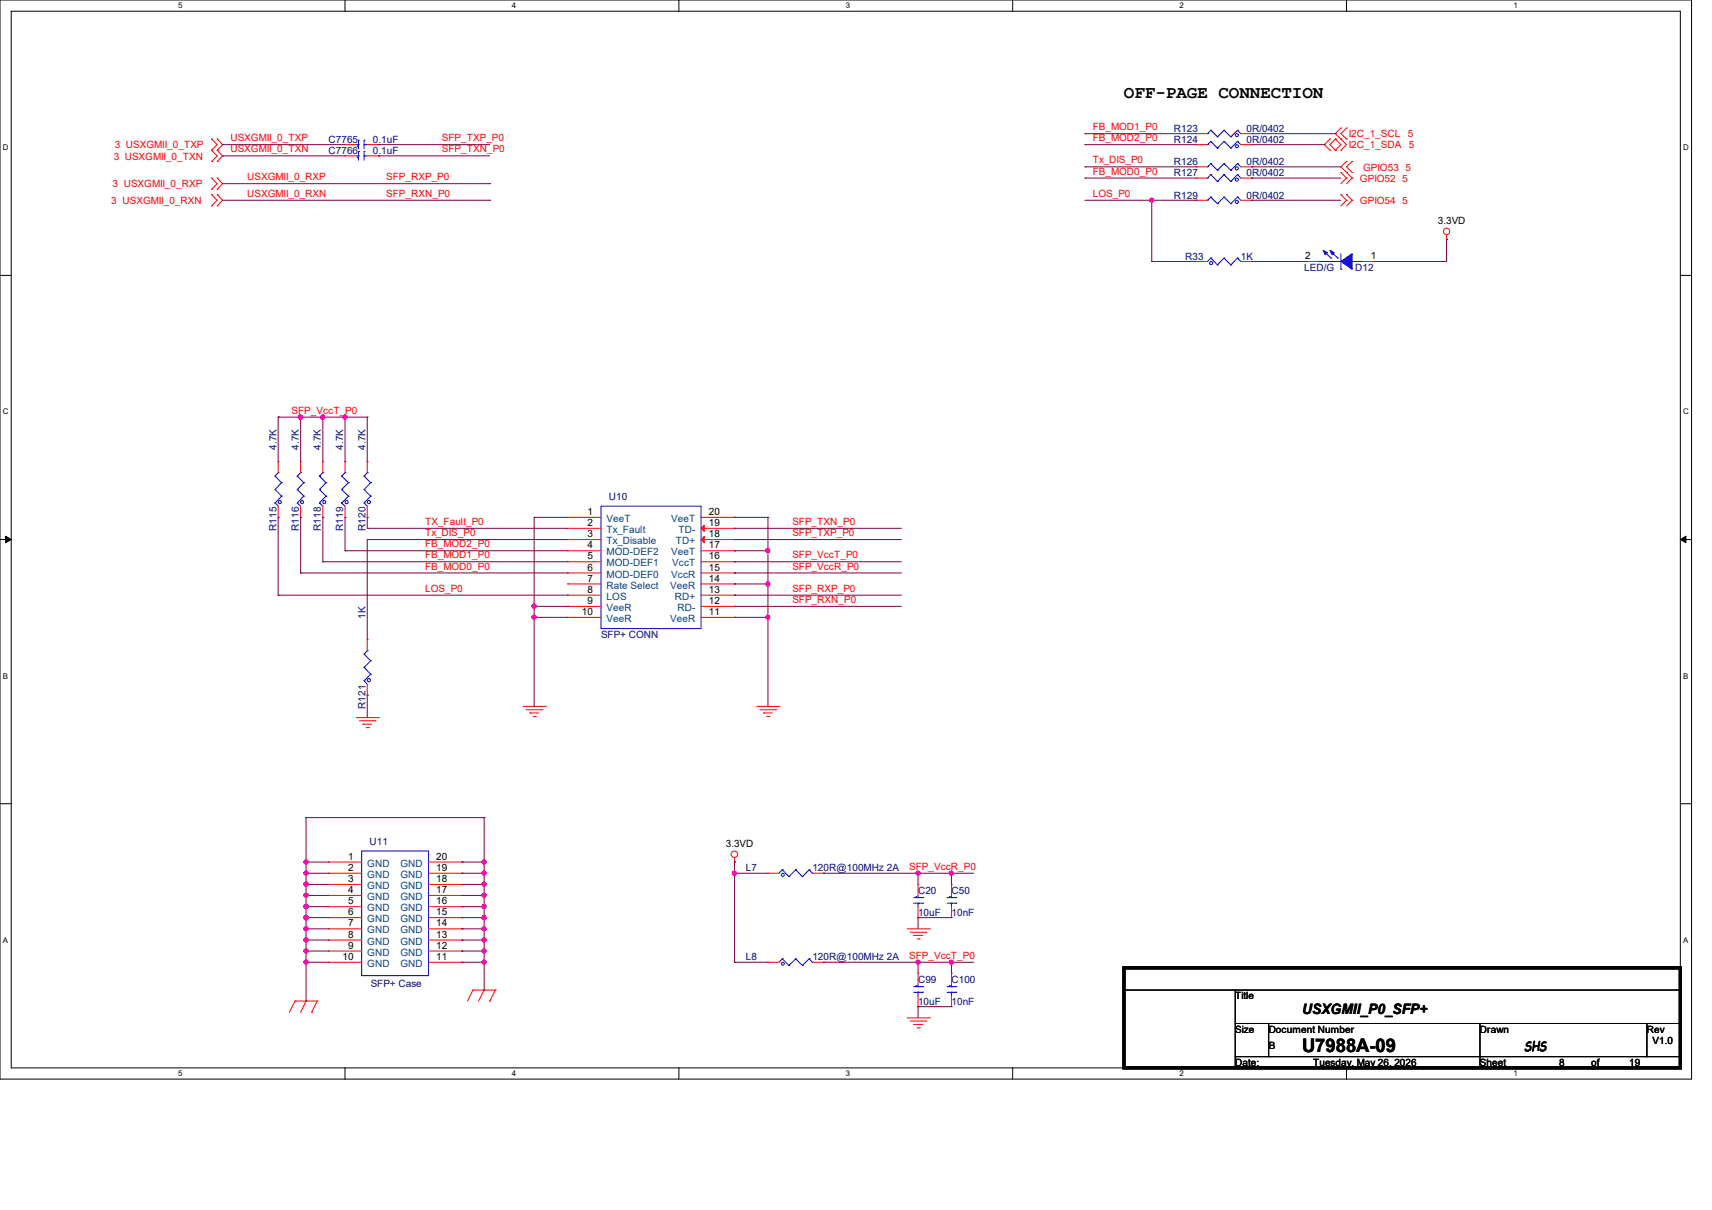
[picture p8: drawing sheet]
<svg xmlns="http://www.w3.org/2000/svg" width="297mm" height="210mm" viewBox="0 0 297 210" stroke-linecap="round" stroke-linejoin="round" font-family="sans-serif">
<g fill="none" stroke="#000" stroke-width=".17">
<path d="M0 0h293.5v187.3h-293.5zM1.9 1.9h289.6v183.4h-289.6zM59.9 0v1.9M117.8 0v1.9M175.7 0v1.9M233.6 0v1.9M0 47.8h1.9M291.5 47.8h2M0 93.6h1.9M1 93l.9 .6-.9 .6zM291.5 93.6l1-.6v1.2zM291.5 93.6h2"/>
<path d="M0 139.5h1.9M291.5 139.5h2M195 171.8h96.5M214.3 171.8v13.5M214.3 177.6h77.2M220.1 177.6v5.8M256.8 177.6v7.7M285.7 177.6v5.8M291.5 171.8h.1M291.5 177.6h.1M59.9 185.3v2M117.8 185.3v2"/>
<path d="M175.7 185.3v2M214.3 185.3h.1M214.3 183.4h77.2M220.1 183.4h.1M233.6 185.3v2M256.8 185.3h.1M285.7 183.4h.1M291.5 183.4h.1"/>
</g>
<path d="M1 93l.9 .6-.9 .6zM291.5 93.6l1-.6v1.2z" fill="#000"/>
<g fill="none" stroke="#f00" stroke-width=".17">
<path d="M36.7 26.1h.1M36.7 24.1h.1M36.7 28h.1M36.7 32.9h.1M36.7 30.9h.1M36.7 35.7h.1M36.7 33.8h.1M36.7 24.1l1 1-1 1M36.7 26.1l1 1-1 .9M36.7 30.9l1 1-1 1M36.7 33.8l1 1-1 .9M37.7 24.1h.1"/>
<path d="M37.7 26.1h.1M37.7 28h.1M37.7 30.9h.1M37.7 32.9h.1M37.7 33.8h.1M37.7 35.7h.1M37.7 24.1l.9 1-.9 1M37.7 26.1l.9 1-.9 .9M37.7 30.9l.9 1-.9 1M37.7 33.8l.9 1-.9 .9M207.5 34.8h.1M207.5 34.8h2"/>
<path d="M215.3 34.8h1.9M217.2 34.8h.1M230.7 24.1h.1M230.7 26.1h.1M230.7 24.1l-1 1 1 1M231.6 26.1h.1M231.6 24.1h.1M231.6 24.1l-.9 1 .9 1M231.6 24.1l1 1-1 1M232.6 29.9h.1M232.6 33.8h.1M232.6 26.1h.1"/>
<path d="M232.6 24.1h.1M232.6 22.2h.1M232.6 29.9l1 1M232.6 33.8l1 1M232.6 22.2l-1 1 1 .9M232.6 24.1l1 1-1 1M233.6 29.9h.1M233.6 28h.1M233.6 30.9h.1M233.6 34.8h.1M233.6 33.8h.1M233.6 24.1h.1"/>
<path d="M233.6 22.2h.1M233.6 28l-1 1 2 1.9M233.6 30.9l-1 1M233.6 34.8l-1 .9M233.6 33.8l1 1M233.6 22.2l-1 1 1 .9M234.6 28h.1M234.6 29.9h.1M234.6 30.9h.1M234.6 34.8h.1M234.6 28l-1 1 1 .9M234.6 30.9l-1 1"/>
<path d="M234.6 34.8l-1 .9M207.5 45.4h.1M207.5 45.4h2M215.3 45.4h1.9M217.2 45.4h.1M251 41.5h.1M251 40.8v.7M98.5 89.8h.1M98.5 91.7h.1M98.5 93.6h.1M98.5 95.6h.1M98.5 97.5h.1"/>
<path d="M98.5 99.4h.1M98.5 89.8h5.8M98.5 91.7h5.8M98.5 93.6h5.8M98.5 95.6h5.8M98.5 97.5h5.8M98.5 99.4h5.8M121.6 95.6h5.8M121.6 97.5h5.8M121.6 99.4h5.8M127.4 99.4h.1M127.4 97.5h.1"/>
<path d="M127.4 95.6h.1M63.7 111h.1M63.7 111v1.9M63.7 118.7v1.9M98.5 101.3h.1M98.5 103.3h.1M98.5 105.2h.1M98.5 107.1h.1M98.5 101.3h5.8M98.5 103.3h5.8M98.5 105.2h5.8M98.5 107.1h5.8"/>
<path d="M121.6 101.3h5.8M121.6 103.3h5.8M121.6 105.2h5.8M121.6 107.1h5.8M127.4 107.1h.1M127.4 105.2h.1M127.4 103.3h.1M127.4 101.3h.1M61.8 124.5h3.9M62.4 125.1h2.7M62.9 125.7h.1M62.9 125.7h1.6"/>
<path d="M63.5 126.3h.4M63.7 120.6h.1M63.9 126.3h.1M65.1 125.1h.1M65.7 124.5h.1M90.8 122.6h3.8M91.3 123.2h2.7M91.9 123.7h.1M91.9 123.7h1.5M92.5 124.3h.4M92.9 124.3h.1M94 123.2h.1"/>
<path d="M94.6 122.6h.1M131.3 122.6h3.8M131.9 123.2h2.7M132.5 123.7h.1M132.5 123.7h1.5M133 124.3h.4M133.4 124.3h.1M134.6 123.2h.1M135.1 122.6h.1M127.4 149.6h.1M127.4 148.8v.8M159.3 153.5h.1"/>
<path d="M159.3 159.3h.1M159.3 153.5v1.9M159.3 157.4v1.9M51.2 173.7h.1M51.2 173.7l-1 2M51.2 173.7h3.8M53.1 173.7h.1M53.1 173.7l-.9 2M54.1 175.7h.1M55 173.7h.1M55 173.7l-.9 2M82 171.8h.1"/>
<path d="M82 171.8l-.9 1.9M82 171.8h3.9M84 171.8h.1M84 171.8l-1 1.9M85 173.7h.1M85.9 171.8h.1M85.9 171.8l-.9 1.9M157.4 161.2h3.8M157.4 176.7h3.8M157.9 161.8h2.7M157.9 177.2h2.7M158.5 162.3h.1"/>
<path d="M158.5 177.8h.1M158.5 162.3h1.6M158.5 177.8h1.6M159.1 162.9h.4M159.1 178.4h.4M159.3 168.9h.1M159.3 174.7h.1M159.3 168.9v2M159.3 172.8v1.9M159.5 162.9h.1M159.5 178.4h.1M160.6 161.8h.1"/>
<path d="M160.6 177.2h.1M161.2 161.2h.1M161.2 176.7h.1M165.1 168.9h.1M165.1 174.7h.1M165.1 168.9v2M165.1 172.8v1.9"/>
<circle cx="250.9" cy="40.2" r=".56"/>
<circle cx="127.4" cy="148.3" r=".56"/>
</g>
<path d="M195 168h96.5v17.3h-96.5z" fill="none" stroke="#000" stroke-width=".55"/>
<g fill="none" stroke="#00f" stroke-width=".17">
<path d="M209.5 34.8h.1M210.1 34.2h.1M210.1 34.2l1.1 1.1M210.1 34.2l-.6 .6M211.2 35.3h.1M212.3 34.2h.1M212.3 34.2l1.2 1.1M212.3 34.2l-1.1 1.1M213.5 35.3h.1M214.7 34.2h.1M214.7 34.2l.6 .6M214.7 34.2l-1.2 1.1"/>
<path d="M210.1 44.8h.1M210.1 44.8l-.6 .6M210.1 44.8l1.1 1.2M211.2 46h.1M212.3 44.8h.1M212.3 44.8l-1.1 1.2M212.3 44.8l1.2 1.2M213.5 46h.1M214.7 44.8h.1M214.7 44.8l-1.2 1.2M214.7 44.8l.6 .6M215.3 45.4h.1"/>
<path d="M104.3 87.8h17.3v21.3h-17.3zM63.2 118.2h.1M63.2 115.8h.1M63.2 113.5h.1M63.2 118.2l.5 .5M63.2 115.8l1.1 1.2M63.2 113.5l1.1 1.2M63.7 112.9h.1M63.7 112.9l-.5 .6M64.3 117h.1M64.3 114.7h.1M64.3 117l-1.1 1.2"/>
<path d="M64.3 114.7l-1.1 1.1M158.5 156.8h1.6M158.5 155.8h1.6M158.9 155.6l.1 .1zM159.3 155.8h.1M159.3 156.8h.1M159.3 155.4v.4M159.3 156.8v.6M160.1 156.8h.1M160.1 155.8h.1M158.5 172.2h1.6M158.5 171.2h1.6"/>
<path d="M158.9 171.1h.1zM159.3 171.2h.1M159.3 172.2h.1M159.3 170.9v.3M159.3 172.2v.6M160.1 172.2h.1M160.1 171.2h.1M164.3 172.2h1.5M164.3 171.2h1.5M164.7 171.1h.1zM165.1 171.2h.1M165.1 172.2h.1"/>
<path d="M165.1 170.9v.3M165.1 172.2v.6M165.8 172.2h.1M165.8 171.2h.1"/>
<circle cx="214.6" cy="35" r=".28"/>
<circle cx="210.1" cy="45.7" r=".28"/>
<circle cx="64" cy="118" r=".28"/>
</g>
<path d="M121.6 93.6l.6-.5v1.1z" fill="#f00"/>
<path d="M121.6 93.6l.6-.5v1.1zM121.6 93.6h5.8M127.4 93.6h.1" fill="none" stroke="#f00" stroke-width=".17"/>
<path d="M121.6 91.7l.6-.6v1.1z" fill="#f00"/>
<path d="M121.6 91.7l.6-.6v1.1zM121.6 91.7h5.8M121.6 89.8h5.8M127.4 91.7h.1M127.4 89.8h.1" fill="none" stroke="#f00" stroke-width=".17"/>
<path d="M228.8 45.4h.1M228.8 45.4h3.8M232.6 46.7h.1M232.6 44v2.7M234.6 45.4h.1M234.6 45.4h1.9" fill="none" stroke="#00f" stroke-width=".17"/>
<path d="M232.6 45.4l2-1.4v2.7z" fill-rule="evenodd" fill="#00f"/>
<path d="M232.6 45.4l2-1.4v2.7z" fill="none" stroke="#00f" stroke-width=".17"/>
<path d="M229.5 43.4l.8 .5-.4 .3z" fill-rule="evenodd" fill="#00f"/>
<path d="M229.5 43.4l.8 .5-.4 .3z" fill="none" stroke="#00f" stroke-width=".17"/>
<path d="M230.7 43.4l.8 .5-.4 .3z" fill-rule="evenodd" fill="#00f"/>
<g fill="none" stroke="#00f" stroke-width=".17">
<path d="M61.8 25.1h.4M61.8 27.1h.4M62 25.3l.1 .1zM62.2 25.1h.1M62.2 24.3h.1M62.2 27.1h.1M62.2 26.3h.1M62.2 24.3v1.6M62.2 26.3v1.5M63.2 24.3h.1M63.2 25.1h.1M63.2 26.3h.1"/>
<path d="M63.2 27.1h.1M63.2 25.1h.5M63.2 24.3v1.6M63.2 26.3v1.5M63.2 27.1h.5M209.5 23.2h.1M209.5 25.1h.1M209.5 29h.1M209.5 30.9h.1M210.1 22.6h.1M210.1 24.6h.1M210.1 28.4h.1"/>
<path d="M210.1 30.3h.1M210.1 22.6l1.1 1.1M210.1 22.6l-.6 .6M210.1 24.6l1.1 1.1M210.1 24.6l-.6 .5M210.1 28.4l1.1 1.1M210.1 28.4l-.6 .6M210.1 30.3l1.1 1.2M210.1 30.3l-.6 .6M211.2 23.7h.1M211.2 25.7h.1M211.2 29.5h.1"/>
<path d="M211.2 31.5h.1M212.3 22.6h.1M212.3 24.6h.1M212.3 28.4h.1M212.3 30.3h.1M212.3 22.6l1.2 1.1M212.3 22.6l-1.1 1.1M212.3 24.6l1.2 1.1M212.3 24.6l-1.1 1.1M212.3 28.4l1.2 1.1M212.3 28.4l-1.1 1.1M212.3 30.3l1.2 1.2"/>
<path d="M212.3 30.3l-1.1 1.2M213.5 23.7h.1M213.5 25.7h.1M213.5 29.5h.1M213.5 31.5h.1M214.7 22.6h.1M214.7 24.6h.1M214.7 28.4h.1M214.7 30.3h.1M214.7 22.6l.6 .6M214.7 22.6l-1.2 1.1M214.7 24.6l.6 .5"/>
<path d="M214.7 24.6l-1.2 1.1M214.7 28.4l.6 .6M214.7 28.4l-1.2 1.1M214.7 30.3l.6 .6M214.7 30.3l-1.2 1.2M229.7 43.6l1.2 1.2M230.7 43.4l.8 .5-.4 .3zM230.9 44.8h.1M230.9 43.6l1.2 1.2M232.1 44.8h.1M47.7 87.3h.1M47.7 85h.1"/>
<path d="M47.7 82.6h.1M47.7 87.3l.6 .5M47.7 85l1.2 1.1M47.7 82.6l1.2 1.2M48.3 82h.1M48.3 82l-.6 .6M48.9 86.1h.1M48.9 83.8h.1M48.9 86.1l-1.2 1.2M48.9 83.8l-1.2 1.2M51.6 87.3h.1M51.6 85h.1"/>
<path d="M51.6 82.6h.1M51.6 87.3l.6 .5M51.6 85l1.1 1.1M51.6 82.6l1.1 1.2M52.2 82h.1M52.2 82l-.6 .6M52.7 86.1h.1M52.7 83.8h.1M52.7 86.1l-1.1 1.2M52.7 83.8l-1.1 1.2M55.4 87.3h.1M55.4 85h.1"/>
<path d="M55.4 82.6h.1M55.4 87.3l.6 .5M55.4 85l1.2 1.1M55.4 82.6l1.2 1.2M56 82h.1M56 82l-.6 .6M56.6 86.1h.1M56.6 83.8h.1M56.6 86.1l-1.2 1.2M56.6 83.8l-1.2 1.2M59.3 87.3h.1M59.3 85h.1"/>
<path d="M59.3 82.6h.1M59.3 87.3l.6 .5M59.3 85l1.2 1.1M59.3 82.6l1.2 1.2M59.9 82h.1M59.9 82l-.6 .6M60.5 86.1h.1M60.5 83.8h.1M60.5 86.1l-1.2 1.2M60.5 83.8l-1.2 1.2M63.2 87.3h.1M63.2 85h.1"/>
<path d="M63.2 82.6h.1M63.2 87.3l.5 .5M63.2 85l1.1 1.1M63.2 82.6l1.1 1.2M63.7 82h.1M63.7 82l-.5 .6M64.3 86.1h.1M64.3 83.8h.1M64.3 86.1l-1.1 1.2M64.3 83.8l-1.1 1.2M62.7 147.7h11.6v21.6h-11.6zM135.7 151h.1"/>
<path d="M135.7 151l-.6 .6M135.7 151l1.2 1.1M136.9 152.1h.1M138 151h.1M138 151l-1.1 1.1M138 151l1.2 1.1M139.2 152.1h.1M140.4 151h.1M140.4 151l-1.2 1.1M140.4 151l.5 .6M140.9 151.6h.1M164.3 156.8h1.5"/>
<path d="M164.3 155.8h1.5M164.7 155.6l.1 .1zM165.1 155.8h.1M165.1 156.8h.1M165.1 155.4v.4M165.1 156.8v.6M165.8 156.8h.1M165.8 155.8h.1M135.7 166.4h.1M135.7 166.4l-.6 .6M135.7 166.4l1.2 1.2M136.9 167.6h.1"/>
<path d="M138 166.4h.1M138 166.4l-1.1 1.2M138 166.4l1.2 1.2M139.2 167.6h.1M140.4 166.4h.1M140.4 166.4l-1.2 1.2M140.4 166.4l.5 .6M140.9 167h.1"/>
<circle cx="62.1" cy="27.3" r=".08"/>
<circle cx="214.6" cy="31.2" r=".28"/>
<circle cx="214.6" cy="29.2" r=".28"/>
<circle cx="214.6" cy="25.4" r=".28"/>
<circle cx="214.6" cy="23.5" r=".27"/>
<circle cx="48.5" cy="87.1" r=".28"/>
<circle cx="52.4" cy="87.1" r=".27"/>
<circle cx="56.2" cy="87.1" r=".27"/>
<circle cx="60.1" cy="87.1" r=".28"/>
<circle cx="64" cy="87.1" r=".28"/>
<circle cx="135.8" cy="151.8" r=".27"/>
<circle cx="135.8" cy="167.3" r=".25"/>
</g>
<g fill="none" stroke="#f00" stroke-width=".17">
<path d="M59.9 25.1h.1M59.9 27.1h.1M59.9 25.1h1.9M59.9 27.1h1.9M63.7 25.1h2M63.7 27.1h2M65.7 25.1h.1M65.7 27.1h.1M207.5 23.2h.1M207.5 25.1h.1M207.5 29h.1M207.5 30.9h.1"/>
<path d="M207.5 25.1h2M207.5 23.2h2M207.5 29h2M207.5 30.9h2M215.3 25.1h1.9M215.3 23.2h1.9M215.3 29h1.9M215.3 30.9h1.9M217.2 23.2h.1M217.2 25.1h.1M217.2 29h.1M217.2 30.9h.1"/>
<path d="M226.8 45.4h.1M226.8 45.4h2M236.5 45.4h1.9M238.4 45.4h.1M48.3 89.8h.1M48.3 80.1h.1M48.3 80.1v1.9M48.3 87.8v2M52.2 89.8h.1M52.2 80.1h.1M52.2 80.1v1.9M52.2 87.8v2"/>
<path d="M56 89.8h.1M56 80.1h.1M56 80.1v1.9M56 87.8v2M59.9 89.8h.1M59.9 80.1h.1M59.9 80.1v1.9M59.9 87.8v2M63.7 89.8h.1M63.7 80.1h.1M63.7 80.1v1.9M63.7 87.8v2"/>
<path d="M57 149.6h.1M57 151.6h.1M57 153.5h.1M57 155.4h.1M57 157.4h.1M57 159.3h.1M57 149.6h5.7M57 151.6h5.7M57 153.5h5.7M57 155.4h5.7M57 157.4h5.7M57 159.3h5.7"/>
<path d="M74.3 149.6h5.8M74.3 151.6h5.8M74.3 153.5h5.8M74.3 155.4h5.8M74.3 157.4h5.8M74.3 159.3h5.8M80.1 159.3h.1M80.1 157.4h.1M80.1 155.4h.1M80.1 153.5h.1M80.1 151.6h.1M80.1 149.6h.1"/>
<path d="M133.2 151.6h.1M133.2 151.6h1.9M140.9 151.6h2M142.9 151.6h.1M165.1 153.5h.1M165.1 159.3h.1M165.1 153.5v1.9M165.1 157.4v1.9M57 161.2h.1M57 163.2h.1M57 165.1h.1M57 167h.1"/>
<path d="M57 161.2h5.7M57 163.2h5.7M57 165.1h5.7M57 167h5.7M74.3 161.2h5.8M74.3 163.2h5.8M74.3 165.1h5.8M74.3 167h5.8M80.1 167h.1M80.1 165.1h.1M80.1 163.2h.1M80.1 161.2h.1"/>
<path d="M133.2 167h.1M133.2 167h1.9M140.9 167h2M142.9 167h.1"/>
</g>
<g fill="none" stroke="#800040" stroke-width=".17">
<path d="M38.6 25.1h.1M38.6 27.1h.1M38.6 25.1h21.3M38.6 27.1h21.3M38.6 31.9h46.4M38.6 34.8h46.4M65.7 25.1h.1M65.7 27.1h.1M65.7 25.1h19.3M65.7 27.1h19.3M85 31.9h.1M85 34.8h.1"/>
<path d="M48.3 72.4h.1M48.3 72.4v7.7M48.3 72.4h3.9M52.2 72.4h.1M52.2 72.4v7.7"/>
</g>
<circle cx="52.1" cy="72.4" r=".38" fill="#f0f"/>
<circle cx="52.1" cy="72.4" r=".38" fill="none" stroke="#f0f" stroke-width=".17"/>
<path d="M52.2 72.4h.1M52.2 72.4h7.7M56 72.4h.1" fill="none" stroke="#800040" stroke-width=".17"/>
<circle cx="56" cy="72.4" r=".37" fill="#f0f"/>
<circle cx="56" cy="72.4" r=".37" fill="none" stroke="#f0f" stroke-width=".17"/>
<path d="M56 72.4h.1M56 72.4v7.7M59.9 72.4h.1M59.9 72.4v7.7M59.9 72.4h3.8" fill="none" stroke="#800040" stroke-width=".17"/>
<circle cx="59.8" cy="72.4" r=".37" fill="#f0f"/>
<circle cx="59.8" cy="72.4" r=".37" fill="none" stroke="#f0f" stroke-width=".17"/>
<g fill="none" stroke="#800040" stroke-width=".17">
<path d="M63.7 72.4h.1M63.7 72.4v7.7M48.3 89.8h.1M48.3 89.8v13.5M52.2 89.8h.1M52.2 89.8v9.6M56 89.8h.1M56 89.8v7.7M59.9 89.8h.1M59.9 89.8v5.8M63.7 89.8h.1M63.7 89.8v1.9"/>
<path d="M92.7 89.8v15.4M92.7 105.2h.1"/>
</g>
<circle cx="92.6" cy="105.2" r=".37" fill="#f0f"/>
<circle cx="92.6" cy="105.2" r=".37" fill="none" stroke="#f0f" stroke-width=".17"/>
<path d="M92.7 89.8h.1M92.7 89.8h5.8M127.4 89.8h.1M127.4 89.8h5.8M133.2 89.8h.1M133.2 89.8v5.8" fill="none" stroke="#800040" stroke-width=".17"/>
<circle cx="133.2" cy="95.5" r=".37" fill="#f0f"/>
<circle cx="133.2" cy="95.5" r=".37" fill="none" stroke="#f0f" stroke-width=".17"/>
<g fill="none" stroke="#800040" stroke-width=".17">
<path d="M52.2 99.4h.1M52.2 99.4h46.3M56 97.5h.1M56 97.5h42.5M59.9 95.6h.1M59.9 95.6h38.6M63.7 91.7h.1M63.7 93.6h.1M63.7 91.7h34.8M63.7 93.6h34.8M63.7 93.6v17.4M127.4 91.7h.1"/>
<path d="M127.4 93.6h.1M127.4 95.6h.1M127.4 97.5h.1M127.4 99.4h.1M127.4 91.7h29M127.4 93.6h29M127.4 95.6h5.8M127.4 97.5h29M127.4 99.4h29M133.2 95.6h.1M133.2 95.6v11.5M127.4 101.3h.1"/>
<path d="M127.4 101.3h5.8M133.2 101.3h.1"/>
</g>
<circle cx="133.2" cy="101.3" r=".37" fill="#f0f"/>
<circle cx="133.2" cy="101.3" r=".37" fill="none" stroke="#f0f" stroke-width=".17"/>
<path d="M48.3 103.3h.1M48.3 103.3h50.2M92.7 107.1v15.5M127.4 103.3h.1M127.4 105.2h.1M127.4 103.3h29M127.4 105.2h29M92.7 122.6h.1" fill="none" stroke="#800040" stroke-width=".17"/>
<circle cx="92.6" cy="107.1" r=".36" fill="#f0f"/>
<circle cx="92.6" cy="107.1" r=".36" fill="none" stroke="#f0f" stroke-width=".17"/>
<path d="M92.7 107.1h.1M92.7 107.1h5.8M127.4 107.1h.1M127.4 107.1h5.8M133.2 107.1h.1M133.2 107.1v15.5" fill="none" stroke="#800040" stroke-width=".17"/>
<circle cx="133.2" cy="107.1" r=".36" fill="#f0f"/>
<circle cx="133.2" cy="107.1" r=".36" fill="none" stroke="#f0f" stroke-width=".17"/>
<path d="M63.7 120.6h.1M63.7 120.6v3.9M53.1 141.9h.1M53.1 141.9h30.9M53.1 141.9v7.7" fill="none" stroke="#800040" stroke-width=".17"/>
<circle cx="53.1" cy="149.6" r=".38" fill="#f0f"/>
<circle cx="53.1" cy="149.6" r=".38" fill="none" stroke="#f0f" stroke-width=".17"/>
<path d="M84 141.9h.1M84 141.9v7.7" fill="none" stroke="#800040" stroke-width=".17"/>
<circle cx="84" cy="149.6" r=".37" fill="#f0f"/>
<circle cx="84" cy="149.6" r=".37" fill="none" stroke="#f0f" stroke-width=".17"/>
<path d="M53.1 149.6h.1M53.1 151.6h.1M53.1 149.6v2M53.1 149.6h3.9M53.1 151.6h3.9M80.1 149.6h.1M80.1 149.6h3.9M84 149.6h.1M84 149.6v2M127.4 149.6h.1M127.4 149.6v2" fill="none" stroke="#800040" stroke-width=".17"/>
<circle cx="53.1" cy="151.5" r=".37" fill="#f0f"/>
<circle cx="53.1" cy="151.5" r=".37" fill="none" stroke="#f0f" stroke-width=".17"/>
<path d="M53.1 151.6h.1M53.1 151.6v1.9M80.1 151.6h.1M80.1 151.6h3.9M84 151.6h.1M84 151.6v1.9" fill="none" stroke="#800040" stroke-width=".17"/>
<circle cx="84" cy="153.5" r=".37" fill="#f0f"/>
<circle cx="84" cy="153.5" r=".37" fill="none" stroke="#f0f" stroke-width=".17"/>
<circle cx="84" cy="151.5" r=".36" fill="#f0f"/>
<circle cx="84" cy="151.5" r=".36" fill="none" stroke="#f0f" stroke-width=".17"/>
<path d="M127.4 151.6h.1M127.4 151.6h5.8M127.4 151.6v15.4" fill="none" stroke="#800040" stroke-width=".17"/>
<circle cx="127.4" cy="151.5" r=".36" fill="#f0f"/>
<circle cx="127.4" cy="151.5" r=".36" fill="none" stroke="#f0f" stroke-width=".17"/>
<path d="M142.9 151.6h.1M142.9 151.6h16.4" fill="none" stroke="#800040" stroke-width=".17"/>
<circle cx="159.3" cy="151.5" r=".37" fill="#f0f"/>
<circle cx="159.3" cy="151.5" r=".37" fill="none" stroke="#f0f" stroke-width=".17"/>
<path d="M159.3 151.6h.1M159.3 151.6v1.9M159.3 151.6h9.6M165.1 151.6h.1M165.1 151.6v1.9" fill="none" stroke="#800040" stroke-width=".17"/>
<circle cx="165" cy="151.5" r=".36" fill="#f0f"/>
<circle cx="165" cy="151.5" r=".36" fill="none" stroke="#f0f" stroke-width=".17"/>
<path d="M53.1 153.5h.1M53.1 153.5h3.9" fill="none" stroke="#800040" stroke-width=".17"/>
<circle cx="53.1" cy="153.5" r=".38" fill="#f0f"/>
<circle cx="53.1" cy="153.5" r=".38" fill="none" stroke="#f0f" stroke-width=".17"/>
<path d="M53.1 153.5h.1M53.1 155.4h.1M53.1 153.5v3.9M53.1 155.4h3.9M80.1 153.5h.1M80.1 153.5h3.9M84 153.5h.1M84 153.5v1.9" fill="none" stroke="#800040" stroke-width=".17"/>
<circle cx="53.1" cy="155.4" r=".37" fill="#f0f"/>
<circle cx="53.1" cy="155.4" r=".37" fill="none" stroke="#f0f" stroke-width=".17"/>
<path d="M80.1 155.4h.1M80.1 155.4h3.9" fill="none" stroke="#800040" stroke-width=".17"/>
<circle cx="84" cy="155.4" r=".36" fill="#f0f"/>
<circle cx="84" cy="155.4" r=".36" fill="none" stroke="#f0f" stroke-width=".17"/>
<path d="M84 155.4h.1M84 155.4v2" fill="none" stroke="#800040" stroke-width=".17"/>
<circle cx="84" cy="157.3" r=".36" fill="#f0f"/>
<circle cx="84" cy="157.3" r=".36" fill="none" stroke="#f0f" stroke-width=".17"/>
<path d="M53.1 157.4h.1M53.1 157.4v1.9M53.1 157.4h3.9" fill="none" stroke="#800040" stroke-width=".17"/>
<circle cx="53.1" cy="157.3" r=".37" fill="#f0f"/>
<circle cx="53.1" cy="157.3" r=".37" fill="none" stroke="#f0f" stroke-width=".17"/>
<path d="M53.1 159.3h.1M53.1 159.3v1.9M80.1 157.4h.1M80.1 157.4h3.9M84 157.4h.1M84 157.4v1.9" fill="none" stroke="#800040" stroke-width=".17"/>
<circle cx="53.1" cy="161.2" r=".37" fill="#f0f"/>
<circle cx="53.1" cy="161.2" r=".37" fill="none" stroke="#f0f" stroke-width=".17"/>
<circle cx="53.1" cy="159.3" r=".38" fill="#f0f"/>
<circle cx="53.1" cy="159.3" r=".38" fill="none" stroke="#f0f" stroke-width=".17"/>
<path d="M53.1 159.3h.1M53.1 159.3h3.9M80.1 159.3h.1M80.1 159.3h3.9M84 159.3h.1M84 159.3v1.9" fill="none" stroke="#800040" stroke-width=".17"/>
<circle cx="84" cy="161.2" r=".36" fill="#f0f"/>
<circle cx="84" cy="161.2" r=".36" fill="none" stroke="#f0f" stroke-width=".17"/>
<circle cx="84" cy="159.3" r=".37" fill="#f0f"/>
<circle cx="84" cy="159.3" r=".37" fill="none" stroke="#f0f" stroke-width=".17"/>
<path d="M159.3 159.3h.1M159.3 159.3h5.8M159.3 159.3v1.9M53.1 161.2h.1M53.1 163.2h.1M53.1 161.2h3.9M53.1 161.2v3.9M80.1 161.2h.1M80.1 161.2h3.9M84 161.2h.1M84 161.2v2" fill="none" stroke="#800040" stroke-width=".17"/>
<circle cx="53.1" cy="163.1" r=".38" fill="#f0f"/>
<circle cx="53.1" cy="163.1" r=".38" fill="none" stroke="#f0f" stroke-width=".17"/>
<path d="M53.1 163.2h.1M53.1 163.2h3.9M80.1 163.2h.1M80.1 163.2h3.9" fill="none" stroke="#800040" stroke-width=".17"/>
<circle cx="84" cy="163.1" r=".37" fill="#f0f"/>
<circle cx="84" cy="163.1" r=".37" fill="none" stroke="#f0f" stroke-width=".17"/>
<path d="M53.1 165.1h.1M53.1 165.1v1.9M84 163.2h.1M84 163.2v1.9" fill="none" stroke="#800040" stroke-width=".17"/>
<circle cx="53.1" cy="167" r=".37" fill="#f0f"/>
<circle cx="53.1" cy="167" r=".37" fill="none" stroke="#f0f" stroke-width=".17"/>
<circle cx="53.1" cy="165" r=".37" fill="#f0f"/>
<circle cx="53.1" cy="165" r=".37" fill="none" stroke="#f0f" stroke-width=".17"/>
<path d="M53.1 165.1h.1M53.1 165.1h3.9M80.1 165.1h.1M80.1 165.1h3.9M84 165.1h.1M84 165.1v1.9" fill="none" stroke="#800040" stroke-width=".17"/>
<circle cx="84" cy="167" r=".36" fill="#f0f"/>
<circle cx="84" cy="167" r=".36" fill="none" stroke="#f0f" stroke-width=".17"/>
<circle cx="84" cy="165" r=".36" fill="#f0f"/>
<circle cx="84" cy="165" r=".36" fill="none" stroke="#f0f" stroke-width=".17"/>
<path d="M53.1 167h.1M53.1 167v6.7M53.1 167h3.9M80.1 167h.1M80.1 167h3.9M84 167h.1M84 167v4.8M127.4 167h.1M127.4 167h5.8M142.9 167h.1M142.9 167h16.4" fill="none" stroke="#800040" stroke-width=".17"/>
<circle cx="159.3" cy="167" r=".37" fill="#f0f"/>
<circle cx="159.3" cy="167" r=".37" fill="none" stroke="#f0f" stroke-width=".17"/>
<path d="M159.3 167h.1M159.3 167h5.8" fill="none" stroke="#800040" stroke-width=".17"/>
<circle cx="165" cy="167" r=".36" fill="#f0f"/>
<circle cx="165" cy="167" r=".36" fill="none" stroke="#f0f" stroke-width=".17"/>
<g fill="none" stroke="#800040" stroke-width=".17">
<path d="M188.2 23.2h.1M188.2 25.1h.1M188.2 29h.1M188.2 30.9h.1M188.2 23.2h19.3M188.2 25.1h19.3M188.2 29h19.3M188.2 30.9h19.3M188.2 34.8h19.3M199.8 34.8h.1M199.8 34.8v10.6M207.5 34.8h.1"/>
<path d="M217.2 29h.1M217.2 30.9h.1M217.2 34.8h.1M217.2 23.2h14.4M217.2 25.1h12.5M217.2 29h15.4M217.2 30.9h15.4M217.2 34.8h15.4M229.7 25.1h.1M231.6 23.2h.1M199.8 45.4h.1M199.8 45.4h7.7"/>
<path d="M217.2 45.4h.1M217.2 45.4h9.6M238.4 45.4h.1M251 41.5h.1M251 41.5v3.9h-12.6M159.3 167h.1M159.3 174.7h.1M159.3 167v1.9M159.3 174.7v2M159.3 174.7h5.8M165.1 167h.1M165.1 167h3.8"/>
<path d="M165.1 167v1.9"/>
</g>
<circle cx="199.8" cy="34.7" r=".36" fill="#f0f"/>
<circle cx="199.8" cy="34.7" r=".36" fill="none" stroke="#f0f" stroke-width=".17"/>
<path d="M92.7 107.1h.1M98.5 105.2h.1M98.5 105.2h-5.8v1.9" fill="none" stroke="#800040" stroke-width=".17"/>
<circle cx="52.1" cy="72.4" r=".38" fill="#f0f"/>
<circle cx="52.1" cy="72.4" r=".38" fill="none" stroke="#f0f" stroke-width=".17"/>
<circle cx="56" cy="72.4" r=".37" fill="#f0f"/>
<circle cx="56" cy="72.4" r=".37" fill="none" stroke="#f0f" stroke-width=".17"/>
<circle cx="59.8" cy="72.4" r=".37" fill="#f0f"/>
<circle cx="59.8" cy="72.4" r=".37" fill="none" stroke="#f0f" stroke-width=".17"/>
<circle cx="92.6" cy="105.2" r=".37" fill="#f0f"/>
<circle cx="92.6" cy="105.2" r=".37" fill="none" stroke="#f0f" stroke-width=".17"/>
<circle cx="133.2" cy="95.5" r=".37" fill="#f0f"/>
<circle cx="133.2" cy="95.5" r=".37" fill="none" stroke="#f0f" stroke-width=".17"/>
<circle cx="133.2" cy="101.3" r=".37" fill="#f0f"/>
<circle cx="133.2" cy="101.3" r=".37" fill="none" stroke="#f0f" stroke-width=".17"/>
<circle cx="92.6" cy="107.1" r=".36" fill="#f0f"/>
<circle cx="92.6" cy="107.1" r=".36" fill="none" stroke="#f0f" stroke-width=".17"/>
<circle cx="133.2" cy="107.1" r=".36" fill="#f0f"/>
<circle cx="133.2" cy="107.1" r=".36" fill="none" stroke="#f0f" stroke-width=".17"/>
<circle cx="53.1" cy="149.6" r=".38" fill="#f0f"/>
<circle cx="53.1" cy="149.6" r=".38" fill="none" stroke="#f0f" stroke-width=".17"/>
<circle cx="84" cy="149.6" r=".37" fill="#f0f"/>
<circle cx="84" cy="149.6" r=".37" fill="none" stroke="#f0f" stroke-width=".17"/>
<circle cx="53.1" cy="151.5" r=".37" fill="#f0f"/>
<circle cx="53.1" cy="151.5" r=".37" fill="none" stroke="#f0f" stroke-width=".17"/>
<circle cx="84" cy="153.5" r=".37" fill="#f0f"/>
<circle cx="84" cy="153.5" r=".37" fill="none" stroke="#f0f" stroke-width=".17"/>
<circle cx="84" cy="151.5" r=".36" fill="#f0f"/>
<circle cx="84" cy="151.5" r=".36" fill="none" stroke="#f0f" stroke-width=".17"/>
<circle cx="127.4" cy="151.5" r=".36" fill="#f0f"/>
<circle cx="127.4" cy="151.5" r=".36" fill="none" stroke="#f0f" stroke-width=".17"/>
<circle cx="159.3" cy="151.5" r=".37" fill="#f0f"/>
<circle cx="159.3" cy="151.5" r=".37" fill="none" stroke="#f0f" stroke-width=".17"/>
<circle cx="165" cy="151.5" r=".36" fill="#f0f"/>
<circle cx="165" cy="151.5" r=".36" fill="none" stroke="#f0f" stroke-width=".17"/>
<circle cx="53.1" cy="153.5" r=".38" fill="#f0f"/>
<circle cx="53.1" cy="153.5" r=".38" fill="none" stroke="#f0f" stroke-width=".17"/>
<circle cx="53.1" cy="155.4" r=".37" fill="#f0f"/>
<circle cx="53.1" cy="155.4" r=".37" fill="none" stroke="#f0f" stroke-width=".17"/>
<circle cx="84" cy="155.4" r=".36" fill="#f0f"/>
<circle cx="84" cy="155.4" r=".36" fill="none" stroke="#f0f" stroke-width=".17"/>
<circle cx="84" cy="157.3" r=".36" fill="#f0f"/>
<circle cx="84" cy="157.3" r=".36" fill="none" stroke="#f0f" stroke-width=".17"/>
<circle cx="53.1" cy="157.3" r=".37" fill="#f0f"/>
<circle cx="53.1" cy="157.3" r=".37" fill="none" stroke="#f0f" stroke-width=".17"/>
<circle cx="53.1" cy="161.2" r=".37" fill="#f0f"/>
<circle cx="53.1" cy="161.2" r=".37" fill="none" stroke="#f0f" stroke-width=".17"/>
<circle cx="53.1" cy="159.3" r=".38" fill="#f0f"/>
<circle cx="53.1" cy="159.3" r=".38" fill="none" stroke="#f0f" stroke-width=".17"/>
<circle cx="84" cy="161.2" r=".36" fill="#f0f"/>
<circle cx="84" cy="161.2" r=".36" fill="none" stroke="#f0f" stroke-width=".17"/>
<circle cx="84" cy="159.3" r=".37" fill="#f0f"/>
<circle cx="84" cy="159.3" r=".37" fill="none" stroke="#f0f" stroke-width=".17"/>
<circle cx="53.1" cy="163.1" r=".38" fill="#f0f"/>
<circle cx="53.1" cy="163.1" r=".38" fill="none" stroke="#f0f" stroke-width=".17"/>
<circle cx="84" cy="163.1" r=".37" fill="#f0f"/>
<circle cx="84" cy="163.1" r=".37" fill="none" stroke="#f0f" stroke-width=".17"/>
<circle cx="53.1" cy="167" r=".37" fill="#f0f"/>
<circle cx="53.1" cy="167" r=".37" fill="none" stroke="#f0f" stroke-width=".17"/>
<circle cx="53.1" cy="165" r=".37" fill="#f0f"/>
<circle cx="53.1" cy="165" r=".37" fill="none" stroke="#f0f" stroke-width=".17"/>
<circle cx="84" cy="167" r=".36" fill="#f0f"/>
<circle cx="84" cy="167" r=".36" fill="none" stroke="#f0f" stroke-width=".17"/>
<circle cx="84" cy="165" r=".36" fill="#f0f"/>
<circle cx="84" cy="165" r=".36" fill="none" stroke="#f0f" stroke-width=".17"/>
<circle cx="159.3" cy="167" r=".37" fill="#f0f"/>
<circle cx="159.3" cy="167" r=".37" fill="none" stroke="#f0f" stroke-width=".17"/>
<circle cx="165" cy="167" r=".36" fill="#f0f"/>
<circle cx="165" cy="167" r=".36" fill="none" stroke="#f0f" stroke-width=".17"/>
<circle cx="199.8" cy="34.7" r=".36" fill="#f0f"/>
<circle cx="199.8" cy="34.7" r=".36" fill="none" stroke="#f0f" stroke-width=".17"/>
<text font-size="3.3" x="225.9" y="182.5">U7988A-09</text>
<text font-size="3" x="195" y="17">OFF-PAGE CONNECTION</text>
<text font-size="2.5" x="225.9" y="176">USXGMII_P0_SFP+</text>
<text font-size="2.3" x="264.5" y="182.5">SHS</text>
<g font-size="1.7" fill="#f00">
<text x="189.6" y="22.6">FB_MOD1_P0</text>
<text x="234" y="23.8">I2C_1_SCL</text>
<text x="244.2" y="23.8">5</text>
<text x="19.7" y="27.7">3 USXGMII_0_TXN</text>
<text x="19.9" y="25.7">3 USXGMII_0_TXP</text>
<text x="40" y="24.5">USXGMII_0_TXP</text>
<text x="40" y="26.5">USXGMII_0_TXN</text>
<text x="76.7" y="24.5">SFP_TXP_P0</text>
<text x="76.7" y="26.5">SFP_TXN_P0</text>
<text x="189.6" y="24.5">FB_MOD2_P0</text>
<text x="189.6" y="28.4">Tx_DIS_P0</text>
<text x="234" y="25.7">I2C_1_SDA</text>
<text x="236.5" y="29.6">GPIO53</text>
<text x="243.8" y="29.6">5</text>
<text x="244.4" y="25.7">5</text>
<text x="19.3" y="35.4">3 USXGMII_0_RXN</text>
<text x="19.5" y="32.5">3 USXGMII_0_RXP</text>
<text x="42.9" y="31.3">USXGMII_0_RXP</text>
<text x="42.9" y="34.2">USXGMII_0_RXN</text>
<text x="67" y="31.3">SFP_RXP_P0</text>
<text x="67" y="34.2">SFP_RXN_P0</text>
<text x="189.6" y="30.3">FB_MOD0_P0</text>
<text x="189.6" y="34.2">LOS_P0</text>
<text x="235.9" y="31.5">GPIO52</text>
<text x="235.9" y="35.4">GPIO54</text>
<text x="243.2" y="31.5">5</text>
<text x="243.2" y="35.4">5</text>
<text x="50.6" y="71.8">SFP_VccT_P0</text>
<text x="73.7" y="91.1">TX_Fault_P0</text>
<text x="73.7" y="93">Tx_DIS_P0</text>
<text x="73.7" y="95">FB_MOD2_P0</text>
<text x="137.5" y="91.1">SFP_TXN_P0</text>
<text x="137.5" y="93">SFP_TXP_P0</text>
<text x="73.7" y="96.9">FB_MOD1_P0</text>
<text x="73.7" y="98.8">FB_MOD0_P0</text>
<text x="137.5" y="96.9">SFP_VccT_P0</text>
<text x="137.5" y="98.8">SFP_VccR_P0</text>
<text x="73.7" y="102.7">LOS_P0</text>
<text x="137.5" y="102.7">SFP_RXP_P0</text>
<text x="137.5" y="104.6">SFP_RXN_P0</text>
<text x="157.7" y="151">SFP_VccR_P0</text>
<text x="157.7" y="166.4">SFP_VccT_P0</text>
</g>
<g font-size="1.7" fill="#000080">
<text x="203.7" y="22.9">R123</text>
<text x="216.2" y="22.9">0R/0402</text>
<text x="57" y="24.8">C7765</text>
<text x="57" y="26.7">C7766</text>
<text x="64.7" y="24.8">0.1uF</text>
<text x="64.7" y="26.7">0.1uF</text>
<text x="203.7" y="24.8">R124</text>
<text x="203.7" y="28.7">R126</text>
<text x="216.2" y="24.8">0R/0402</text>
<text x="216.2" y="28.7">0R/0402</text>
<text x="203.7" y="34.5">R129</text>
<text x="203.7" y="30.6">R127</text>
<text x="216.2" y="34.5">0R/0402</text>
<text x="216.2" y="30.6">0R/0402</text>
<text x="205.6" y="45">R33</text>
<text x="215.3" y="45">1K</text>
<text x="226.3" y="47">LED/G</text>
<text x="235.1" y="47">D12</text>
<text x="48" y="78" transform="rotate(-90 48 78)">4.7K</text>
<text x="51.8" y="78" transform="rotate(-90 51.8 78)">4.7K</text>
<text x="55.7" y="78" transform="rotate(-90 55.7 78)">4.7K</text>
<text x="59.5" y="78" transform="rotate(-90 59.5 78)">4.7K</text>
<text x="63.4" y="78" transform="rotate(-90 63.4 78)">4.7K</text>
<text x="105.6" y="86.7">U10</text>
<text x="48" y="92.1" transform="rotate(-90 48 92.1)">R115</text>
<text x="51.8" y="92.1" transform="rotate(-90 51.8 92.1)">R116</text>
<text x="55.7" y="92.1" transform="rotate(-90 55.7 92.1)">R118</text>
<text x="59.5" y="92.1" transform="rotate(-90 59.5 92.1)">R119</text>
<text x="63.4" y="92.1" transform="rotate(-90 63.4 92.1)">R120</text>
<text x="63.4" y="107.4" transform="rotate(-90 63.4 107.4)">1K</text>
<text x="104.3" y="110.7">SFP+ CONN</text>
<text x="63.4" y="123" transform="rotate(-90 63.4 123)">R121</text>
<text x="64.1" y="146.6">U11</text>
<text x="129.4" y="151.2">L7</text>
<text x="140.9" y="151.2">120R@100MHz 2A</text>
<text x="159.3" y="155.1">C20</text>
<text x="165.1" y="155.1">C50</text>
<text x="159.3" y="159">10uF</text>
<text x="165.1" y="159">10nF</text>
<text x="129.4" y="166.7">L8</text>
<text x="140.9" y="166.7">120R@100MHz 2A</text>
<text x="64.3" y="171.3">SFP+ Case</text>
<text x="159.3" y="170.5">C99</text>
<text x="165.1" y="170.5">C100</text>
<text x="159.3" y="174.4">10uF</text>
<text x="165.1" y="174.4">10nF</text>
</g>
<g font-size="1.7">
<text x="249.4" y="38.9">3.3VD</text>
<text x="226.4" y="45">2</text>
<text x="237.8" y="45">1</text>
<text x="101.9" y="89.4">1</text>
<text x="123" y="89.4">20</text>
<text x="101.9" y="91.3">2</text>
<text x="101.9" y="93.2">3</text>
<text x="101.9" y="95.2">4</text>
<text x="123" y="95.2">17</text>
<text x="123" y="93.2">18</text>
<text x="123" y="91.3">19</text>
<text x="101.9" y="97.1">5</text>
<text x="101.9" y="99">6</text>
<text x="101.9" y="100.9">7</text>
<text x="123" y="100.9">14</text>
<text x="123" y="99">15</text>
<text x="123" y="97.1">16</text>
<text x="101" y="106.7">10</text>
<text x="101.9" y="102.9">8</text>
<text x="101.9" y="104.8">9</text>
<text x="123" y="106.7">11</text>
<text x="123" y="104.8">12</text>
<text x="123" y="102.9">13</text>
<text x="60.4" y="149.2">1</text>
<text x="75.7" y="149.2">20</text>
<text x="125.9" y="147">3.3VD</text>
<text x="60.4" y="151.1">2</text>
<text x="60.4" y="153.1">3</text>
<text x="60.4" y="155">4</text>
<text x="75.7" y="155">17</text>
<text x="75.7" y="153.1">18</text>
<text x="75.7" y="151.1">19</text>
<text x="60.4" y="156.9">5</text>
<text x="60.4" y="158.8">6</text>
<text x="60.4" y="160.8">7</text>
<text x="75.7" y="160.8">14</text>
<text x="75.7" y="158.8">15</text>
<text x="75.7" y="156.9">16</text>
<text x="59.4" y="166.6">10</text>
<text x="60.4" y="162.7">8</text>
<text x="60.4" y="164.6">9</text>
<text x="75.7" y="166.6">11</text>
<text x="75.7" y="164.6">12</text>
<text x="75.7" y="162.7">13</text>
<text x="214.3" y="173.4">Title</text>
<text x="214.3" y="179.2">Size</text>
<text x="220.1" y="179.2">Document Number</text>
<text x="256.8" y="179.2">Drawn</text>
<text x="285.7" y="179.2">Rev</text>
<text x="214.3" y="185">Date:</text>
<text x="220.1" y="182.1">B</text>
<text x="227.8" y="185">Tuesday, May 26, 2026</text>
<text x="256.8" y="185">Sheet</text>
<text x="270.5" y="185">8</text>
<text x="276.1" y="185">of</text>
<text x="282.6" y="185">19</text>
<text x="286.7" y="181.1">V1.0</text>
</g>
<g font-size="1.7" fill="#004080">
<text x="105.2" y="90.6">VeeT</text>
<text x="105.2" y="92.5">Tx_Fault</text>
<text x="105.2" y="94.4">Tx_Disable</text>
<text x="116.5" y="90.6">VeeT</text>
<text x="117.3" y="94.4">TD+</text>
<text x="117.7" y="92.5">TD-</text>
<text x="105.2" y="96.4">MOD-DEF2</text>
<text x="105.2" y="98.3">MOD-DEF1</text>
<text x="105.2" y="100.2">MOD-DEF0</text>
<text x="116.5" y="100.2">VccR</text>
<text x="116.5" y="96.4">VeeT</text>
<text x="116.6" y="98.3">VccT</text>
<text x="105.2" y="102.2">Rate Select</text>
<text x="105.2" y="104.1">LOS</text>
<text x="105.2" y="106">VeeR</text>
<text x="105.2" y="107.9">VeeR</text>
<text x="116.3" y="107.9">VeeR</text>
<text x="116.3" y="102.2">VeeR</text>
<text x="117.1" y="104.1">RD+</text>
<text x="117.5" y="106">RD-</text>
<text x="63.7" y="150.4">GND</text>
<text x="63.7" y="152.4">GND</text>
<text x="63.7" y="154.3">GND</text>
<text x="69.5" y="154.3">GND</text>
<text x="69.5" y="152.4">GND</text>
<text x="69.5" y="150.4">GND</text>
<text x="63.7" y="156.2">GND</text>
<text x="63.7" y="158.2">GND</text>
<text x="63.7" y="160.1">GND</text>
<text x="69.5" y="160.1">GND</text>
<text x="69.5" y="158.2">GND</text>
<text x="69.5" y="156.2">GND</text>
<text x="63.7" y="162">GND</text>
<text x="63.7" y="164">GND</text>
<text x="63.7" y="165.9">GND</text>
<text x="63.7" y="167.8">GND</text>
<text x="69.5" y="167.8">GND</text>
<text x="69.5" y="165.9">GND</text>
<text x="69.5" y="164">GND</text>
<text x="69.5" y="162">GND</text>
</g>
<g font-size="1.4">
<text x="30.9" y="1.4">5</text>
<text x="88.8" y="1.4">4</text>
<text x="146.7" y="1.4">3</text>
<text x="204.6" y="1.4">2</text>
<text x="262.6" y="1.4">1</text>
<text x=".5" y="26.1">D</text>
<text x="292" y="26.1">D</text>
<text x=".5" y="71.9">C</text>
<text x="292" y="71.9">C</text>
<text x=".5" y="117.8">B</text>
<text x="292" y="117.8">B</text>
<text x=".5" y="163.6">A</text>
<text x="292" y="163.6">A</text>
<text x="30.9" y="186.8">5</text>
<text x="88.8" y="186.8">4</text>
<text x="146.7" y="186.8">3</text>
<text x="204.6" y="186.8">2</text>
<text x="262.6" y="186.8">1</text>
</g>
</svg>
